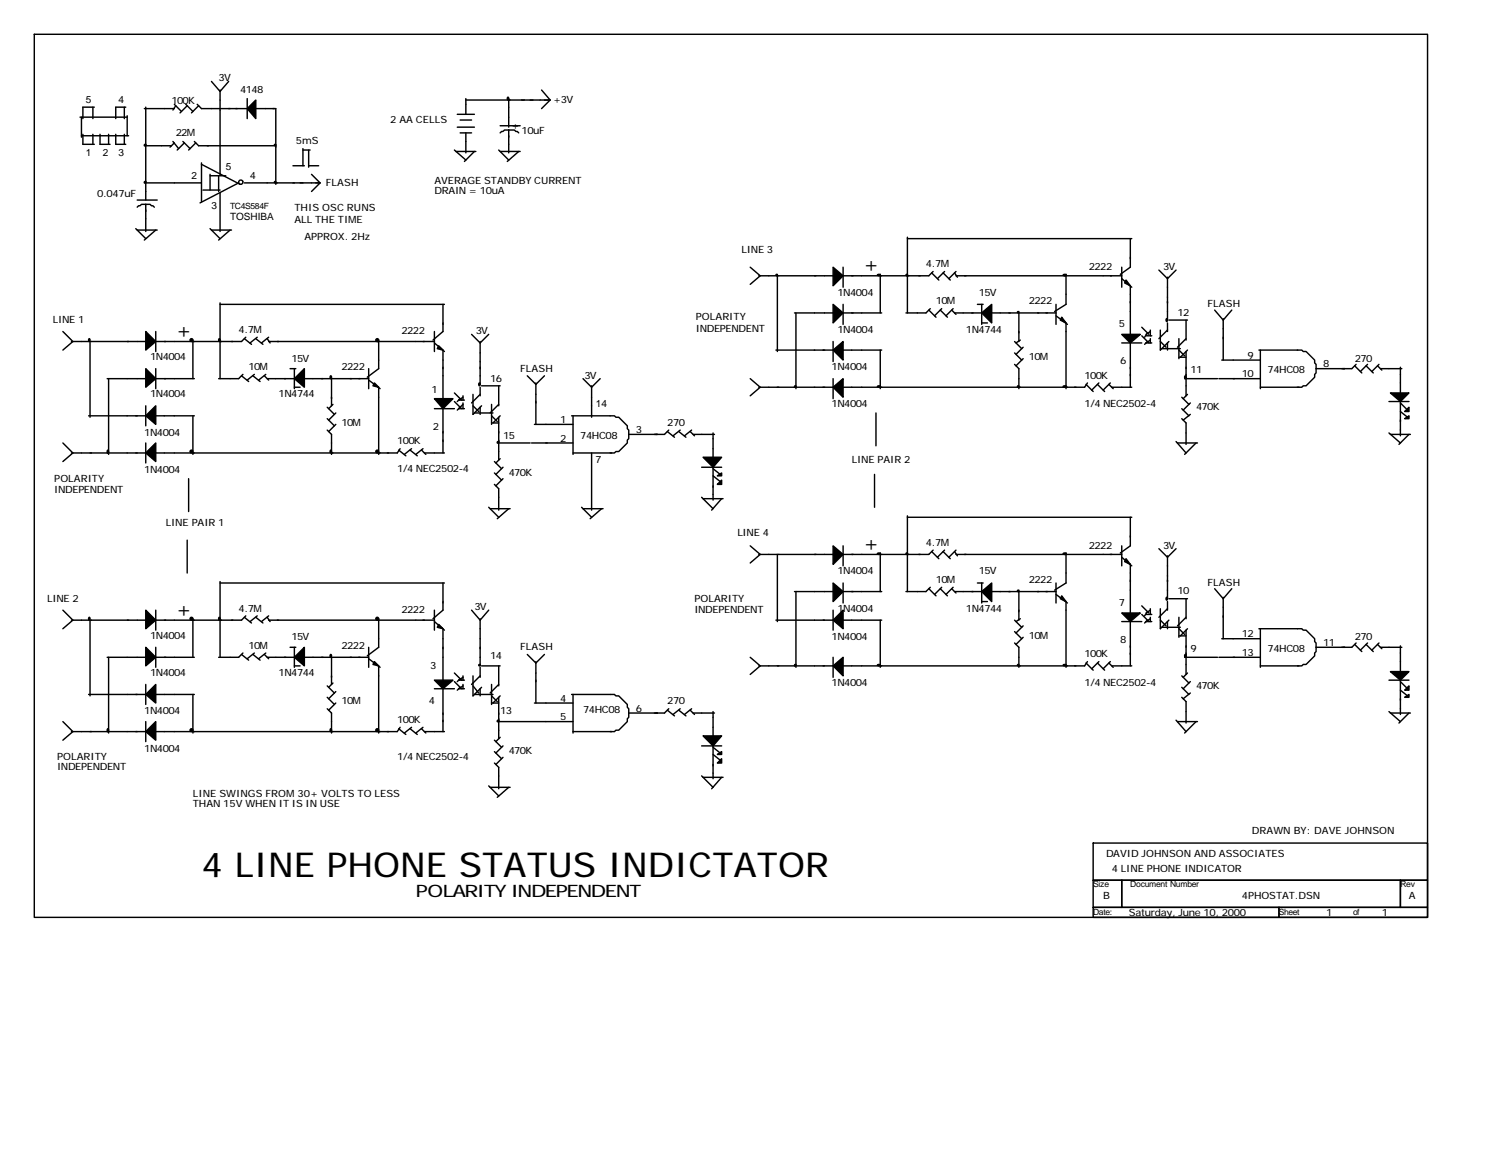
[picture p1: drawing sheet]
<svg xmlns="http://www.w3.org/2000/svg" width="279mm" height="216mm" viewBox="0 0 279 216" stroke-linecap="round" stroke-linejoin="round" font-family="sans-serif">
<g fill="none" stroke="#000" stroke-width=".26">
<path d="M6.3 6.3h258v163.6h-258zM17.2 19.8v2.2M17.5 19.8h-2.2v2.2M23 19.8v2.2M23.3 19.8h-1.9v2.2M27 19.8v17.2M32.3 19.3l1.3 1.3M32.5 19.6l-.5 .8M34.4 19.3l1.3 1.3M34.7 19.6l-1.4 1.3M36.5 19.3l.8 .8h8.5M36.8 19.6l-1.3 1.3"/>
<path d="M39.2 15.1l1.5 1.8 1.6-1.8M40.7 16.7v15.6M45.8 18.3v3.7M86.3 18.5h15.6M86.3 18.3v2.9M94.2 18.3v5.2M100.3 16.7l1.6 1.8M101.9 18.5l-1.6 1.6M14.8 21.7h8.7M15.1 25.1h8.7M15.1 21.7v3.7M15.3 24.9v1.8h2.2"/>
<path d="M17.2 24.9v1.8M18.5 24.9v1.8h1.9M20.1 24.9v1.8M21.4 24.9v1.8h1.9M23 24.9v1.8M23.5 21.4v3.7M25.4 37h3.7M26.7 33.9h10.6M26.7 27h5M26.7 20.1h5.6M27 37.8h.8l.8 .6M27 37.8h-.8l-.8 .6"/>
<path d="M27 37.8v5.1M32 26.2l1.1 1.3M32.3 26.5l-.8 .8M33.9 26.2l1.3 1.3M34.1 26.5l-1.3 1.3M36 26.2l.8 .8h14.3M36.2 26.5l-1.3 1.3M37.3 30.4l7.1 3.7M37.3 30.2v7.1M37.6 35.2h3.1M38.9 32.5h2.9M38.9 32.3v2.9"/>
<path d="M40.5 32.5v3M40.7 35.7v7.2M44.2 33.9l-7.2 3.7M45 33.6a.4 .4 0 0 0-.6-.2 .4 .4 0 0 0-.1 .6 .4 .4 0 0 0 .6-.1l.1-.2M45.2 33.9h14.1M47.1 20.1h4v14M54.2 30.7h2.2M56.1 27.5v3.2M56.1 27.8h1.3M57.1 30.7h1.9M57.1 27.8v3.2M57.7 32.3l1.6 1.6"/>
<path d="M59.3 33.9l-1.6 1.6M84.1 27.8l2.2 1.8M84.4 28h3.7M84.7 21.2h3.1M84.7 23.5h3.1M85.2 24.6h2.1M85.2 22.2h2.1M86.3 24.6v3.7M87.8 28l-1.8 1.9M92.3 27.8l1.9 1.8M92.6 28h3.7M92.6 23.3h3.7"/>
<path d="M94.2 24.1h1l.8 .5M94.2 24.1h-.8l-.8 .5M94.2 24.1v4.2M96 28l-2.1 1.9M25.1 42.3l1.9 1.9M25.4 42.6h3.7M28.8 42.6l-2.1 1.8M38.9 42.3l1.8 1.9M39.2 42.6h3.7M40.7 56.1v14M40.7 56.4h41.6M42.6 42.6l-2.1 1.8"/>
<path d="M82 56.4v5l-1.8 1.6M138.9 49.5l1.9 1.6-1.9 1.6M140.5 51.1h14M143.9 51.1v14M147.1 57.9h7.4M147.4 57.9v14.1M156.1 57.9h7.1M156.1 49.5v3.7M156.1 56.4v3.7M163 50.8v7.1M168 43.9v14M168 44.2h41.5"/>
<path d="M172 57.4l1.3 1.3M172.2 57.2l-.8 .7h-3.7M172.5 50.5l1.3 1.4M172.8 50.3l-.8 .8h-15.9M174.1 57.4l1.3 1.3M174.4 57.2l-1.4 1.3M174.6 50.5l1.3 1.4M174.9 50.3l-1.3 1.3M176.2 57.4l.8 .8M176.5 57.2l-1.3 1.3M176.7 57.9h5.1M176.7 50.5l.6 .8"/>
<path d="M177 50.3l-1.3 1.3M177 51.1h30.7M181 56.4h1M181.8 56.4v3.7M181.8 59.8h1M183.4 57.9h12.1M188.6 57.9v5.3M195.5 58.5l2.1 1.6M195.5 56.4v3.7M197.4 50.8v5.6l-2.1 1.3M197.4 59.8v12.2M207.7 51.6l1.8 1.6"/>
<path d="M207.7 49.5v3.7M209.3 44.2v5.3l-1.9 1.3M209.3 52.9v9.3M214.6 50l1.6 1.6 1.6-1.6M216.2 51.3v8M216.2 59.8v1.6M216.4 59.3h3.5M219.6 59.3v3.7M224.9 57.4l1.6 1.9 1.6-1.9M226.5 59v7.7M11.6 61.4l1.9 1.8-1.9 1.6M13.2 63.2h14.1"/>
<path d="M16.4 77h10.6M16.7 63.2v14.1M19.8 70.1h7.5M20.1 70.1v14M27 75.1v3.7M28.6 77h7.4M28.8 70.1h7.2M28.8 61.4v3.7M28.8 68.3v3.7M35.7 63v7.1M35.7 77v7.1M44.7 69.6l1.3 1"/>
<path d="M45 69.3l-.8 .8h-3.7M45.2 62.7l1.4 1.1M45.5 62.4l-.8 .8h-15.9M46.8 69.6l1.4 1M47.1 69.3l-1.3 1.1M47.4 62.7l1.3 1.1M47.6 62.4l-1.3 1.1M48.9 69.6l.8 .8M49.2 69.3l-1.3 1.1M49.5 70.1h5M49.5 62.7l.5 .8M49.7 62.4l-1.3 1.1"/>
<path d="M49.7 63.2h30.7M53.7 68.3h1.1M54.5 68.3v3.7M54.5 71.7h1.1M56.1 70.1h12.2M60.6 79.6l.8 .8v3.7M60.6 77.5l1.3 1.3M60.6 75.4l1.3 1.3M61.4 70.1v5M61.6 74.9l-.7 .8M62.2 78.6l-1.3 1.3M62.2 76.5l-1.3 1.3"/>
<path d="M68.3 70.4l2.1 1.6M68.3 68.3v3.7M70.1 63v5.3l-2.1 1.5M70.1 71.7v12.4M80.4 63.5l1.9 1.6M80.4 61.4v3.7M80.4 75.7h3.7M82 64.8v9.3M82 75.7v8.2M84.1 72.8l1.4 1.3M84.1 74.3l1.4 1.4M84.9 75.7h1.1"/>
<path d="M85.2 73.8l-.5 .5M85.7 73.6l-.8 .5h1.1M85.7 73.3v.8M85.7 74.6v1.1M85.7 74.9l-1 1M87.3 61.9l1.6 1.6 1.6-1.6M87.6 73v3.7l1.6-1.6M87.6 75.1l1 1.1M87.8 76.5h3.5M88.9 63.2v8M88.9 71.7v1.6M88.9 75.4v1.3"/>
<path d="M88.9 73l-1.6 1.6M89.2 71.4h3.4M91 74.9v3.7M91 77l1.1 1.1M91 78.3h1.3M92.3 71.4v3.7M92.3 77.3v7.9M92.3 74.9l-1.5 1.6M92.6 77l-1.3 1.3M97.6 69.6l1.6 1.6 1.6-1.6M99 78.6h7.1M99.2 70.9v7.7"/>
<path d="M105.8 77h8l.2 .3h.6l1.6 1.5v.6l.2 .2v.8M106.1 77v7.1M107.9 70.1l1.6 1.6 1.6-1.6M109.5 71.4v5.9M123.6 79.9l1.3 1.1M123.8 79.6l-.8 .8h-6.6M125.7 79.9l1.3 1.1M125.9 79.6l-1.3 1.1M127.8 79.9l.8 .8M128.1 79.6l-1.4 1.1M138.9 70.1l1.9 1.6-1.9 1.6M140.5 71.7h13.8"/>
<path d="M143.7 64.8h10.6M154.3 63.2v3.7M154.3 70.1v3.7M155.8 64.8h7.4M162.2 76.5v6M163 64.8v7.2M187.9 67.5l.7 .8v3.7M187.9 65.4l1.3 1.3M187.9 63.2l1.3 1.4M188.9 63l-.8 .5M189.4 66.4l-1.3 1.3M189.4 64.3l-1.3 1.3"/>
<path d="M201.1 71.2l1.3 1.3M201.3 70.9l-.5 .8h-45M203.2 71.2l1.3 1.3M203.5 70.9l-1.4 1.3M205.3 71.2l.8 .8M205.6 70.9l-1.3 1.3M205.8 71.7h3.7M207.7 63.5h3.7M209.3 63.5v8.2M211.4 60.6l1.3 1.3M211.4 62.2l1.3 1.3M212.2 62.2h1.1"/>
<path d="M212.5 61.6l-.6 .8M212.5 63.2l-.6 .6M213 63l-.8 .5h1.1M213 61.1v1.1M213 62.7v.8M213 61.4l-.8 .5M214.8 61.1v3.7l1.6-1.6M214.8 63.2l1.1 1.1M215.1 64.6h3.4M216.2 63.5v1.3M216.2 61.1l-1.6 1.6M218.3 62.7v3.7"/>
<path d="M218.3 64.8l1 1.1M218.3 66.1h1.3M218.8 77.5l.8 .8v4M218.8 75.7l1.3 1.3M218.8 73.6l1.3 1.3M219.3 70.1h6.1M219.6 65.1v8.2M219.6 62.7l-1.6 1.6M219.9 64.8l-1.4 1.3M219.9 73l-.8 .8M220.4 76.7l-1.3 1.1M220.4 74.6l-1.3 1.3"/>
<path d="M225.7 70.1h7.7M226.2 66.7h7.2M233.1 64.8h7.9l.3 .3h.5l1.6 1.6v.5l.3 .3v.8M233.4 71.7h7.1M233.4 64.8v7.2M243.7 68.3v.8l-.3 .2v.5l-1.6 1.6h-.5l-.3 .3h-.8M250.8 67.7l1.3 1.4M251.1 67.5l-.8 .8h-6.6M252.9 67.7l1.4 1.4M253.2 67.5l-1.3 1.3M255.1 67.7l.8 .8M255.3 67.5l-1.3 1.3"/>
<path d="M255.6 68.3h4M257.2 74.3h3.7M259.3 68v5M259.3 74.3v6.4M259.3 74.6l1.3 1.3M259.3 76.2l1.3 1.1M11.6 82l1.9 1.9-1.9 1.6M13.2 83.9h13.8M27 82v3.7M34.9 88.6v6.1M73.8 83.3l1.3 1.1M74.1 83.1l-.5 .8h-45"/>
<path d="M75.9 83.3l1.4 1.1M76.2 83.1l-1.3 1M78.1 83.3l.7 .8M78.3 83.1l-1.3 1M78.6 83.9h3.7M90.5 93.9l1.8 1.9M90.8 94.2h3.7M91.5 89.7l.8 .8v4M91.5 87.6l1.4 1.3M91.5 85.5l1.4 1.3M92.1 82h6.1M92.6 84.9l-.8 .8"/>
<path d="M93.1 88.6l-1.3 1.4M93.1 86.5l-1.3 1.3M94.2 94.2l-2.1 1.8M98.4 82h7.7M106.1 83.9h7.1M107.7 93.9l1.8 1.9M107.9 94.2h3.8M109.5 83.9v10.6M111.4 94.2l-2.1 1.8M116.4 80.4v.8l-.2 .3v.5l-1.6 1.6h-.6l-.2 .3h-.8M128.3 80.4h4M129.9 92.1l2.1 2.1"/>
<path d="M129.9 86.5h3.7M130.2 92.3h3.7M132 80.2v4.7M132 86.5v6.1M132 86.8l1.3 1M132 88.1l1.3 1.1M133.6 92.3l-1.8 2.2M161.9 87.8v6.1M168 95.5v14M168 95.8h41.5M209.3 95.8v5.3l-1.9 1.3M217.8 81.8l1.8 2.1"/>
<path d="M218 82h3.7M221.5 82l-2.2 2.1M257.2 80.2l2.1 1.8M257.4 80.4h3.7M260.9 80.4l-1.9 1.9M11.6 113l1.9 1.8-1.9 1.6M13.2 114.8h14.1M16.7 114.8v14.1M28.8 113v3.7M28.8 119.9v3.7M34.7 100v6.1M35.7 114.6v7.1"/>
<path d="M40.7 107.7v14M40.7 107.9h41.6M45.2 114.3l1.4 1.1M45.5 114l-.8 .8h-15.9M47.4 114.3l1.3 1.1M47.6 114l-1.3 1.1M49.5 114.3l.5 .8M49.7 114l-1.3 1.1M49.7 114.8h30.7M53.7 119.9h1.1M54.5 119.9v3.7M68.3 119.9v3.7"/>
<path d="M70.1 114.6v5.3l-2.1 1.5M80.4 113v3.7M80.4 115.1l1.9 1.6M82 107.9v5.1l-1.8 1.6M82 116.4v9.8M87.3 113l1.6 1.8 1.6-1.8M88.9 114.6v8.7M138.9 101.1l1.9 1.6-1.9 1.5M140.5 102.7h14M143.7 114.8h10.6M143.9 102.7v12.4M147.1 109.5h7.4"/>
<path d="M147.4 109.5v14.1M154.3 113v3.7M155.8 114.8h7.4M156.1 109.5h7.1M156.1 101.1v3.7M156.1 107.9v3.8M163 102.4v7.1M163 114.8v8.8M172 109l1.3 1.3M172.2 108.7l-.8 .8h-3.7M172.5 102.1l1.3 1.4M172.8 101.9l-.8 .8h-15.9"/>
<path d="M174.1 109l1.3 1.3M174.4 108.7l-1.4 1.4M174.6 102.1l1.3 1.4M174.9 101.9l-1.3 1.3M176.2 109l.8 .8M176.5 108.7l-1.3 1.4M176.7 109.5h5.1M176.7 102.1l.6 .8M177 101.9l-1.3 1.3M177 102.7h30.7M181 107.9h1M181.8 107.9v3.8"/>
<path d="M181.8 111.4h1M183.4 109.5h12.1M187.9 119.1l.7 .8v3.7M187.9 116.9l1.3 1.4M187.9 114.8l1.3 1.4M188.6 109.5v5.3M188.9 114.6l-.8 .5M189.4 118l-1.3 1.3M189.4 115.9l-1.3 1.3M195.5 107.9v3.8M195.5 110.1l2.1 1.6M197.4 102.4v5.5l-2.1 1.4"/>
<path d="M197.4 111.4v12.2M207.7 101.1v3.7M207.7 103.2l1.8 1.6M207.7 115.1h3.7M209.3 104.5v9.3M209.3 115.1v8.2M211.4 112.2l1.3 1.3M211.4 113.8l1.3 1.3M212.2 113.8h1.1M212.5 113.2l-.6 .8M212.5 114.8l-.6 .6M213 112.7v1.1"/>
<path d="M213 114.3v.8M213 114.6l-.8 .5h1.1M213 113l-.8 .5M214.6 101.6l1.6 1.6 1.6-1.6M214.8 112.7v3.7l1.6-1.6M214.8 114.8l1.1 1.1M215.1 116.2h3.4M216.2 102.9v8M216.2 111.4v1.6M216.2 115.1v1.3M216.2 112.7l-1.6 1.6M216.4 110.9h3.5"/>
<path d="M218.3 114.3v3.7M218.3 116.4l1 1.1M218.3 117.7h1.3M219.6 110.9v3.7M219.6 116.7v8.2M219.6 114.3l-1.6 1.6M219.9 116.4l-1.4 1.3M224.9 109l1.6 1.9 1.6-1.9M226.2 118.3h7.2M226.5 110.6v7.7M233.1 116.4h7.9l.3 .3h.5l1.6 1.6v.5l.3 .3v.8M233.4 116.4v7.2"/>
<path d="M243.7 119.9v.7l-.3 .3v.5l-1.6 1.6h-.5l-.3 .3h-.8M250.8 119.3l1.3 1.3M251.1 119.1l-.8 .8h-6.6M252.9 119.3l1.4 1.3M253.2 119.1l-1.3 1.3M255.1 119.3l.8 .8M255.3 119.1l-1.3 1.3M255.6 119.9h4M259.3 119.6v5M11.6 133.6l1.9 1.9-1.9 1.6M13.2 135.5h13.8M16.4 128.6h10.6"/>
<path d="M19.8 121.7h7.5M20.1 121.7v14M27 126.7v3.7M27 133.6v3.7M28.6 128.6h7.4M28.8 121.7h7.2M35.7 128.6v7.1M44.7 121.2l1.3 1M45 120.9l-.8 .8h-3.7M46.8 121.2l1.4 1M47.1 120.9l-1.3 1.1M48.9 121.2l.8 .8"/>
<path d="M49.2 120.9l-1.3 1.1M49.5 121.7h5M54.5 123.3h1.1M56.1 121.7h12.2M60.6 131.2l.8 .8v3.7M60.6 129.1l1.3 1.3M60.6 127l1.3 1.3M61.4 121.7v5M61.6 126.5l-.7 .8M62.2 130.2l-1.3 1.3M62.2 128.1l-1.3 1.3M68.3 122l2.1 1.6"/>
<path d="M70.1 123.3v12.4M73.8 134.9l1.3 1.1M74.1 134.7l-.5 .8h-45M75.9 134.9l1.4 1.1M76.2 134.7l-1.3 1M78.1 134.9l.7 .8M78.3 134.7l-1.3 1M78.6 135.5h3.7M80.4 127.5h3.7M82 127.5v8M84.1 124.6l1.4 1.3M84.1 126.2l1.4 1.3"/>
<path d="M85.2 125.7l-.5 .5M85.2 127.3l-.5 .5M85.7 125.1v.8M85.7 126.7v.8M85.7 125.4l-.8 .5h1.1M85.7 127l-.8 .5h1.1M87.6 125.1v3.8l1.6-1.6M87.6 127l1 1.3M87.8 128.6h3.5M88.9 123.6v1.8M88.9 127.5v1.4M88.9 125.1l-1.6 1.6"/>
<path d="M89.2 123.3h3.4M91 126.7v3.7M91 130.2h1.3M91 128.9l1.1 1M91.5 139.2l1.4 1.3M91.5 137.1l1.4 1.3M92.1 133.6h14M92.3 123.3v3.7M92.3 129.1v7.7M92.3 126.7l-1.5 1.6M92.6 136.5l-.8 .8M92.6 128.9l-1.3 1.3"/>
<path d="M93.1 138.1l-1.3 1.3M97.6 121.2l1.6 1.6 1.6-1.6M99 130.2h7.1M99.2 122.5v7.7M105.8 128.6h8l.2 .3h.6l1.6 1.5v.6l.2 .2v.8M106.1 128.6v7.1M106.1 135.5h7.1M116.4 132v.8l-.2 .3v.5l-1.6 1.6h-.6l-.2 .3h-.8M123.6 131.5l1.3 1.1M123.8 131.2l-.8 .8h-6.6M125.7 131.5l1.3 1.1M125.9 131.2l-1.3 1.1"/>
<path d="M127.8 131.5l.8 .8M128.1 131.2l-1.4 1.1M128.3 132h4M129.9 138.1h3.7M132 131.8v4.7M132 138.1v6.1M132 138.4l1.3 1M132 139.7l1.3 1.1M138.9 121.7l1.9 1.6-1.9 1.6M140.5 123.3h13.8M154.3 121.7v3.7M201.1 122.8l1.3 1.3"/>
<path d="M201.3 122.5l-.5 .8h-45M203.2 122.8l1.3 1.3M203.5 122.5l-1.4 1.3M205.3 122.8l.8 .8M205.6 122.5l-1.3 1.3M205.8 123.3h3.7M217.8 133.3l1.8 2.2M218 133.6h3.7M218.8 129.1l.8 .8v4M218.8 127.3l1.3 1.3M218.8 125.1l1.3 1.4M219.3 121.7h6.1"/>
<path d="M219.9 124.6l-.8 .8M220.4 128.3l-1.3 1.1M220.4 126.2l-1.3 1.3M221.5 133.6l-2.2 2.1M225.7 121.7h7.7M233.4 123.3h7.1M257.2 131.8l2.1 1.8M257.2 125.9h3.7M257.4 132h3.7M259.3 125.9v6.4M259.3 126.2l1.3 1.3M259.3 127.8l1.3 1.1"/>
<path d="M260.9 132l-1.9 1.9M90.5 145.5l1.8 1.9M90.8 145.8h3.7M91.5 141.3l.8 .8v3.9M93.1 140.2l-1.3 1.4M94.2 145.8l-2.1 1.8M129.9 143.7l2.1 2.1M130.2 143.9h3.7M133.6 143.9l-1.8 2.1M202.4 156.1h61.9v6.9h-61.9zM202.4 163h5.3v5h-5.3zM202.4 168h34.4v1.9h-34.4z"/>
<path d="M207.7 163h51.6v5h-51.6zM236.8 168h27.5v1.9h-27.5zM259.3 163h5v5h-5z"/>
</g>
<g fill="#000" stroke="#000" stroke-width=".26">
<path d="M45.8 20.1l1.6-1.6v3.5z" fill-rule="evenodd"/>
<path d="M154.3 49.5l1.8 1.6-1.8 1.8z" fill-rule="evenodd"/>
<path d="M154.3 56.4l1.8 1.5-1.8 1.9z" fill-rule="evenodd"/>
<path d="M181.8 57.9l1.8-1.5v3.4z" fill-rule="evenodd"/>
<path d="M196.6 58.7l.8 1.1-1.1-.5z" fill-rule="evenodd"/>
<path d="M208.5 51.9l.8 1-1.1-.5z" fill-rule="evenodd"/>
<path d="M27 61.4l1.8 1.8-1.8 1.6z" fill-rule="evenodd"/>
<path d="M27 68.3l1.8 1.8-1.8 1.6z" fill-rule="evenodd"/>
<path d="M27 77l1.8-1.9v3.5z" fill-rule="evenodd"/>
<path d="M56.4 68.3v3.4l-1.9-1.6z" fill-rule="evenodd"/>
<path d="M69.3 70.9l.8 .8-1-.3z" fill-rule="evenodd"/>
<path d="M81.2 64l.8 .8-1-.2z" fill-rule="evenodd"/>
<path d="M80.4 73.8h3.5l-1.9 1.9z" fill-rule="evenodd"/>
<path d="M154.3 64.8l1.8-1.6v3.5z" fill-rule="evenodd"/>
<path d="M154.3 71.7l1.8-1.6v3.5z" fill-rule="evenodd"/>
<path d="M207.7 61.9h3.4l-1.8 1.6z" fill-rule="evenodd"/>
<path d="M257.4 72.8h3.5l-1.6 1.5z" fill-rule="evenodd"/>
<path d="M260.1 76.2l.8-.8v.8z" fill-rule="evenodd"/>
<path d="M260.1 77.5l.8-.5v.5z" fill-rule="evenodd"/>
<path d="M28.8 82v3.5l-1.8-1.6z" fill-rule="evenodd"/>
<path d="M130.2 84.7h3.4l-1.6 1.8z" fill-rule="evenodd"/>
<path d="M132.8 88.1l.8-.5v.5z" fill-rule="evenodd"/>
<path d="M133.6 88.9v.8h-.8z" fill-rule="evenodd"/>
<path d="M27 113l1.8 1.8-1.8 1.6z" fill-rule="evenodd"/>
<path d="M27 119.9l1.8 1.8-1.8 1.6z" fill-rule="evenodd"/>
<path d="M56.4 119.9v3.4l-1.9-1.6z" fill-rule="evenodd"/>
<path d="M81.2 115.6l.8 .8-1-.2z" fill-rule="evenodd"/>
<path d="M154.3 101.1l1.8 1.6-1.8 1.8z" fill-rule="evenodd"/>
<path d="M154.3 107.9l1.8 1.6-1.8 1.9z" fill-rule="evenodd"/>
<path d="M156.1 113v3.4l-1.8-1.6z" fill-rule="evenodd"/>
<path d="M181.8 109.5l1.8-1.6v3.5z" fill-rule="evenodd"/>
<path d="M196.6 110.3l.8 1.1-1.1-.5z" fill-rule="evenodd"/>
<path d="M208.5 103.5l.8 1-1.1-.5z" fill-rule="evenodd"/>
<path d="M207.7 113.5h3.4l-1.8 1.6z" fill-rule="evenodd"/>
<path d="M28.8 126.7v3.5l-1.8-1.6z" fill-rule="evenodd"/>
<path d="M28.8 133.6v3.5l-1.8-1.6z" fill-rule="evenodd"/>
<path d="M69.3 122.5l.8 .8-1-.3z" fill-rule="evenodd"/>
<path d="M80.4 125.9h3.5l-1.9 1.6z" fill-rule="evenodd"/>
<path d="M130.2 136.3h3.4l-1.6 1.8z" fill-rule="evenodd"/>
<path d="M132.8 139.7l.8-.5v.5z" fill-rule="evenodd"/>
<path d="M154.3 123.3l1.8-1.6v3.4z" fill-rule="evenodd"/>
<path d="M257.4 124.4h3.5l-1.6 1.5z" fill-rule="evenodd"/>
<path d="M260.1 127.8l.8-.8v.8z" fill-rule="evenodd"/>
<path d="M260.1 129.1l.8-.5v.5z" fill-rule="evenodd"/>
<path d="M132.8 141.3l.8-.8v.8z" fill-rule="evenodd"/>
</g>
<g fill="#000" stroke="#000" stroke-width=".26">
<path d="M94 18.1l.1-.1 .1 .3-.1 .2zM26.8 26.8l.2-.1-.1 .2h-.1zM26.8 33.6h.2l-.1 .2h-.1zM50.8 26.8l.3-.1-.1 .2h-.2zM50.8 33.6h.3l-.1 .2h-.2zM143.7 50.8h.2v.2h-.2zM162.5 50.8h.5v.1l-.3 .2-.2-.2zM167.8 50.8h.2v.2h-.2zM188.4 57.7h.2v.2h-.2zM196.9 50.8h.5v.1l-.3 .2-.3-.2zM215.9 59.1l.1-.1 .2 .3-.2 .2zM16.4 62.8l.1-.1 .2 .3-.2 .2z"/>
<path d="M40.5 62.8l.1-.1 .1 .3-.1 .2zM61.2 69.7l.1-.1 .1 .2-.1 .3zM88.7 71l.1-.1 .1 .3-.1 .2zM147.1 71.5l.3-.1-.1 .3h-.2zM162.5 71.5l.5-.1v.2l-.3 .1-.2-.1zM188.4 71.5l.2-.1v.3h-.2zM196.9 71.5l.5-.1v.2l-.3 .1-.3-.1zM219.4 69.7l.1-.1 .1 .2-.1 .3zM19.9 83.4l.1-.1 .1 .3-.1 .3zM61.2 83.4l.1-.1 .1 .3-.1 .3zM92.1 81.8h.2v.2h-.2zM16.4 114.4l.1-.1 .2 .3-.2 .2z"/>
<path d="M40.5 114.4l.1-.1 .1 .3-.1 .2zM162.5 102.4h.5v.1l-.3 .2-.2-.2zM167.8 102.4h.2v.2h-.2zM188.4 109.3h.2v.2h-.2zM196.9 102.4h.5v.1l-.3 .2-.3-.2zM215.9 110.7l.1-.1 .2 .3-.2 .2zM19.9 135l.1-.1 .1 .3-.1 .3zM61.2 135l.1-.1 .1 .3-.1 .3zM61.2 121.3l.1-.1 .1 .2-.1 .3zM88.7 123.1l.2-.1v.3h-.2zM92.1 133.4l.2-.1v.3h-.2zM147.1 123.1l.3-.1-.1 .3h-.2z"/>
<path d="M162.5 123.1l.5-.1v.2l-.3 .1-.2-.1zM188.4 123.1l.2-.1v.3h-.2zM196.9 123.1l.5-.1v.2l-.3 .1-.3-.1zM219.4 121.3l.1-.1 .1 .2-.1 .3z"/>
<circle cx="35.5" cy="63" r=".26"/>
<circle cx="69.8" cy="63" r=".26"/>
<circle cx="35.5" cy="83.6" r=".26"/>
<circle cx="69.8" cy="83.6" r=".26"/>
<circle cx="35.5" cy="114.6" r=".26"/>
<circle cx="69.8" cy="114.6" r=".26"/>
<circle cx="35.5" cy="135.2" r=".26"/>
<circle cx="69.8" cy="135.2" r=".26"/>
</g>
<text font-size="6.3" x="37.3" y="162.5">4 LINE PHONE STATUS INDICTATOR</text>
<g font-size="3.7">
<text x="159.8" y="50.3">+</text>
<text x="32.5" y="62.4">+</text>
<text x="159.8" y="101.9">+</text>
<text x="32.5" y="114">+</text>
</g>
<text font-size="3.2" x="77" y="166.2">POLARITY INDEPENDENT</text>
<g font-size="1.9">
<text x="40.5" y="15.1">3V</text>
<text x="44.4" y="17.2">4148</text>
<text x="15.9" y="19">5</text>
<text x="22" y="19">4</text>
<text x="31.7" y="19.3">100K</text>
<text x="72.2" y="22.8">2 AA CELLS</text>
<text x="94.7" y="23.8">+</text>
<text x="102.4" y="19">+3V</text>
<text x="15.9" y="28.8">1</text>
<text x="19" y="28.8">2</text>
<text x="22" y="28.8">3</text>
<text x="32.5" y="25.1">22M</text>
<text x="54.8" y="26.7">5mS</text>
<text x="96.6" y="24.9">10uF</text>
<text x="35.5" y="33.1">2</text>
<text x="41.8" y="31.5">5</text>
<text x="46.3" y="33.1">4</text>
<text x="60.3" y="34.4">FLASH</text>
<text x="80.4" y="34.1">AVERAGE STANDBY CURRENT</text>
<text x="80.4" y="36">DRAIN = 10uA</text>
<text x="18" y="36.5">0.047uF</text>
<text x="39.2" y="38.6">3</text>
<text x="42.6" y="40.7">TOSHIBA</text>
<text x="54.5" y="39.2">THIS OSC RUNS</text>
<text x="54.5" y="41.3">ALL THE TIM</text>
<text x="66" y="41.3">E</text>
<text x="56.4" y="44.4">APPROX. 2Hz</text>
<text x="137.3" y="46.8">LINE 3</text>
<text x="171.4" y="49.5">4.7M</text>
<text x="201.6" y="50">2222</text>
<text x="215.4" y="50">3V</text>
<text x="9.8" y="59.8">LINE 1</text>
<text x="128.9" y="59.3">POLARITY</text>
<text x="155" y="54.8">1N4004</text>
<text x="173.3" y="56.4">10M</text>
<text x="181.2" y="54.8">15V</text>
<text x="190.5" y="56.4">2222</text>
<text x="218" y="58.5">12</text>
<text x="223.6" y="56.9">FLASH</text>
<text x="44.2" y="61.6">4.7M</text>
<text x="74.3" y="61.9">2222</text>
<text x="88.1" y="61.9">3V</text>
<text x="128.9" y="61.4">INDEPENDENT</text>
<text x="155" y="61.6">1N4004</text>
<text x="178.9" y="61.6">1N4744</text>
<text x="207.2" y="60.6">5</text>
<text x="27.8" y="66.7">1N4004</text>
<text x="46" y="68.5">10M</text>
<text x="54" y="66.9">15V</text>
<text x="63.2" y="68.5">2222</text>
<text x="90.8" y="70.6">16</text>
<text x="96.3" y="68.8">FLASH</text>
<text x="108.2" y="70.1">3V</text>
<text x="154" y="68.5">1N4004</text>
<text x="190.5" y="66.7">10M</text>
<text x="200.8" y="70.1">100K</text>
<text x="207.4" y="67.5">6</text>
<text x="220.4" y="69.1">11</text>
<text x="229.9" y="69.8">10</text>
<text x="231" y="66.4">9</text>
<text x="234.7" y="69.1">74HC08</text>
<text x="245" y="68">8</text>
<text x="250.8" y="66.9">270</text>
<text x="27.8" y="73.6">1N4004</text>
<text x="51.6" y="73.6">1N4744</text>
<text x="79.9" y="72.8">1</text>
<text x="110.3" y="75.4">14</text>
<text x="154" y="75.4">1N4004</text>
<text x="200.8" y="75.4">1/4 NEC2502-4</text>
<text x="221.5" y="75.9">470K</text>
<text x="26.7" y="80.7">1N4004</text>
<text x="63.2" y="78.8">10M</text>
<text x="73.6" y="82.3">100K</text>
<text x="80.2" y="79.6">2</text>
<text x="93.1" y="81.2">15</text>
<text x="103.7" y="78.3">1</text>
<text x="103.7" y="81.8">2</text>
<text x="107.4" y="81.2">74HC08</text>
<text x="117.7" y="80.2">3</text>
<text x="123.6" y="78.8">270</text>
<text x="10.1" y="89.2">POLARITY</text>
<text x="26.7" y="87.6">1N4004</text>
<text x="73.6" y="87.3">1/4 NEC2502-4</text>
<text x="94.2" y="88.1">470K</text>
<text x="110.3" y="85.7">7</text>
<text x="157.7" y="85.7">LINE PAIR 2</text>
<text x="10.1" y="91.3">INDEPENDENT</text>
<text x="30.7" y="97.4">LINE PAIR 1</text>
<text x="136.5" y="99.2">LINE 4</text>
<text x="171.4" y="101.1">4.7M</text>
<text x="201.6" y="101.6">2222</text>
<text x="215.4" y="101.6">3V</text>
<text x="155" y="106.4">1N4004</text>
<text x="173.3" y="107.9">10M</text>
<text x="181.2" y="106.4">15V</text>
<text x="190.5" y="107.9">2222</text>
<text x="8.7" y="111.4">LINE 2</text>
<text x="44.2" y="113.2">4.7M</text>
<text x="74.3" y="113.5">2222</text>
<text x="87.8" y="113">3V</text>
<text x="128.6" y="111.4">POLARITY</text>
<text x="128.6" y="113.5">INDEPENDENT</text>
<text x="155" y="113.2">1N4004</text>
<text x="178.9" y="113.2">1N4744</text>
<text x="207.2" y="112.2">7</text>
<text x="218" y="110.1">10</text>
<text x="223.6" y="108.5">FLASH</text>
<text x="27.8" y="118.3">1N4004</text>
<text x="54" y="118.5">15V</text>
<text x="154" y="118.5">1N4004</text>
<text x="190.5" y="118.3">10M</text>
<text x="207.4" y="119.1">8</text>
<text x="229.9" y="118">12</text>
<text x="245" y="119.6">11</text>
<text x="250.8" y="118.5">270</text>
<text x="27.8" y="125.1">1N4004</text>
<text x="46" y="120.1">10M</text>
<text x="51.6" y="125.1">1N4744</text>
<text x="63.2" y="120.1">2222</text>
<text x="79.6" y="123.8">3</text>
<text x="90.8" y="122">14</text>
<text x="96.3" y="120.4">FLASH</text>
<text x="200.8" y="121.7">100K</text>
<text x="220.4" y="120.6">9</text>
<text x="229.9" y="121.4">13</text>
<text x="234.7" y="120.6">74HC08</text>
<text x="63.2" y="130.4">10M</text>
<text x="79.4" y="130.4">4</text>
<text x="103.7" y="129.9">4</text>
<text x="117.7" y="131.8">6</text>
<text x="123.6" y="130.4">270</text>
<text x="154" y="127">1N4004</text>
<text x="200.8" y="127">1/4 NEC2502-4</text>
<text x="221.5" y="127.5">470K</text>
<text x="26.7" y="132.3">1N4004</text>
<text x="73.6" y="133.9">100K</text>
<text x="92.6" y="132.3">13</text>
<text x="103.7" y="133.3">5</text>
<text x="107.9" y="132">74HC08</text>
<text x="10.6" y="140.8">POLARITY</text>
<text x="10.6" y="142.6">INDEPENDENT</text>
<text x="26.7" y="139.2">1N4004</text>
<text x="73.6" y="140.8">1/4 NEC2502-4</text>
<text x="94.2" y="139.7">470K</text>
<text x="35.7" y="147.6">LINE SW</text>
<text x="35.7" y="149.5">THAN 15V W</text>
<text x="43.7" y="147.6">INGS FROM30+ VOLTS TO LESS</text>
<text x="47.2" y="149.5">HEN IT IS IN USE</text>
<text x="231.8" y="154.5">DRAW</text>
<text x="237.6" y="154.5">N BY: DAVE JOHNSON</text>
<text x="204.8" y="158.8">DAVID JOHNSON AND ASSOCIATES</text>
<text x="205.8" y="161.4">4 LINE PHONE INDICATOR</text>
<text x="204.3" y="166.4">B</text>
<text x="229.9" y="166.4">4PHOSTAT.DSN</text>
<text x="260.9" y="166.4">A</text>
<text x="209" y="169.6">Saturday, June 10, 2000</text>
<text x="245.5" y="169.6">1</text>
<text x="255.9" y="169.6">1</text>
</g>
<g font-size="1.6">
<text x="42.6" y="38.6">TC4S584F</text>
<text x="202.4" y="164.3">Size</text>
<text x="209.3" y="164.3">Document Number</text>
<text x="259.3" y="164.3">Rev</text>
<text x="202.4" y="169.3">Date:</text>
<text x="236.8" y="169.3">Sheet</text>
<text x="250.6" y="169.3">of</text>
</g>
</svg>
